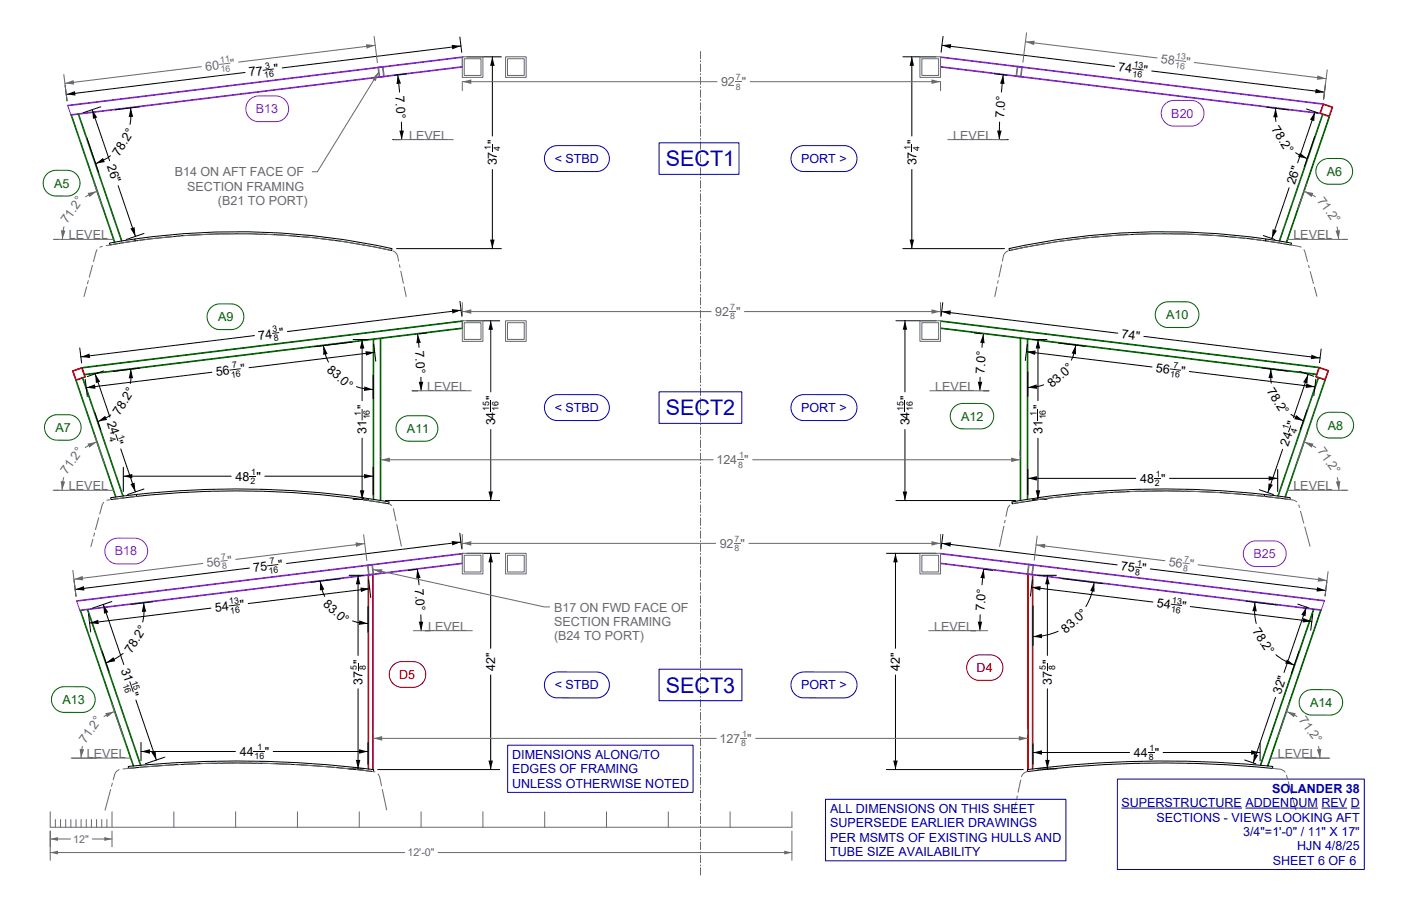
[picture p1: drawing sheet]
<svg xmlns="http://www.w3.org/2000/svg" width="432mm" height="279mm" viewBox="0 0 432 279" stroke-linecap="round" stroke-linejoin="round" font-family="sans-serif">
<!-- layer: Make2D -->
<g fill="none" stroke="#696969" stroke-width=".31">
<path d="M142.5 17.7v2.8M142.5 17.5h.1M142.5 17.5h6.3v6.4h-6.3v-3.2M143.1 18.1h5.1v5.2h-5.1zM155.8 17.5h6.4v6.4h-6.4zM156.4 18.1h5.2v5.2h-5.2zM215.9 15.9v2.2M215.9 18.6v.5M215.9 19.6v2.5M284.1 18.1h5.2v5.2h-5.2zM289.9 17.5h-6.4v6.4h6.4v-6.2M116.5 20.7l1.6-.2 .3 3.2-1.5 .2z"/>
<path d="M116.7 20.9l1.2-.2 .3 2.8-1.2 .2zM215.9 22.6v.5M215.9 23.6v2.5M215.9 26.6v.5M215.9 27.6v2.5M215.9 30.6v.5M215.9 31.6v2.5M215.9 34.6v.5M215.9 35.6v2.5M215.9 38.6v.5M215.9 39.6v2.5M313.5 20.4l1.6 .2-.4 3.2-1.6-.2z"/>
<path d="M313.7 20.6l1.2 .2-.4 2.7-1.1-.1zM121.5 43.1h18.2M215.9 42.6v.5M215.9 43.6v2.5M215.9 46.6v.5M215.9 47.6v2.5M215.9 50.6v.5M215.9 51.6v2.5M215.9 54.6v.5M215.9 55.6v2.5M215.9 58.6v.5M215.9 59.6v2.5"/>
<path d="M292.1 43.1h18.2M16.7 73.8h18.2M30 76.9l-1.2 3.8M31.6 76l-.9 .3M36.6 75.1l-4 .7M41.5 74.3l-3.9 .6M43.5 74l-1 .2M48.5 73.4l-4 .5M53.5 72.9l-4 .4M55.5 72.8h-1M60.4 72.4l-4 .3M65.4 72.2l-4 .2"/>
<path d="M67.4 72.1l-1 .1M72.4 72.1h-4M73.4 72.1h4M78.4 72.1l1 .1M80.4 72.2l4 .2M85.4 72.4l4 .3M90.4 72.7l1 .1M92.4 72.9l4 .4M97.4 73.4l3.9 .5M102.3 74l1 .1M104.3 74.3l3.9 .6M109.2 75l4 .7"/>
<path d="M114.2 75.9l.9 .2M116.1 76.3l3.9 .8M121 77.3a3.3 3.3 0 0 1 1.9 3.3M215.9 62.6v.5M215.9 63.6v2.5M215.9 66.6v.5M215.9 67.6v2.5M215.9 70.6v.5M215.9 71.6v2.5M215.9 74.6v.5M215.9 75.6v2.5M215.9 78.6v.5"/>
<path d="M215.9 79.6v2.5M310.8 77.3a3.3 3.3 0 0 0-1.9 3.3M312.7 76.9l-.9 .2M317.6 75.9l-3.9 .8M322.6 75l-4 .7M324.6 74.7l-1 .2M329.5 74l-4 .6M334.5 73.4l-4 .5M336.5 73.2l-1 .1M341.4 72.7l-3.9 .4M346.4 72.4l-4 .3M348.4 72.3l-1 .1"/>
<path d="M353.4 72.1l-4 .2M358.4 72.1h-4M359.4 72.1h1M361.4 72.1l4 .1M366.4 72.2l4 .2M371.4 72.4l1 .1M373.4 72.5l4 .3M378.4 72.9l3.9 .4M383.3 73.4l1 .1M385.3 73.7l4 .5M390.3 74.3l3.9 .6M395.2 75.1l1 .2"/>
<path d="M396.9 73.8h18.2M397.2 75.4l3.9 .9M401.8 76.9l1.2 3.8M26.7 88.5l-.8 2.9M27.2 86.5l-.2 1M28.5 81.7l-1 3.9M123.1 81.6l.2 1M123.5 83.5l.8 4M124.6 88.4l.6 3M142.5 99.1v2.8M142.5 98.9h.1M142.5 98.9h6.3v6.4h-6.3v-3.2"/>
<path d="M143.1 99.5h5.1v5.2h-5.1zM155.8 98.9h6.4v6.4h-6.4zM156.4 99.5h5.2v5.2h-5.2zM215.9 82.6v.5M215.9 83.6v2.5M215.9 86.6v.5M215.9 87.6v2.5M215.9 90.6v.5M215.9 91.6v2.5M215.9 94.6v.5M215.9 95.6v2.5M215.9 98.6v.5"/>
<path d="M215.9 99.6v2.5M284.1 99.5h5.2v5.2h-5.2zM289.9 98.9h-6.4v6.4h6.4v-6.2M307.2 88.4l-.6 3M307.7 86.5l-.2 1M308.7 81.6l-.8 3.9M403.3 81.7l.2 1M403.8 83.6l1 3.9M405.1 88.5l.8 2.9M215.9 102.6v.5M215.9 103.6v2.5M215.9 106.6v.5"/>
<path d="M215.9 107.6v2.5M215.9 110.6v.5M215.9 111.6v2.5M215.9 114.6v.5M215.9 115.6v2.5M215.9 118.6v.5M215.9 119.6v2.5M127 120.5h18.2M215.9 122.6v.5M215.9 123.6v2.5M215.9 126.6v.5M215.9 127.6v2.5"/>
<path d="M215.9 130.6v.5M215.9 131.6v2.5M215.9 134.6v.5M215.9 135.6v2.5M215.9 138.6v.5M215.9 139.6v2.5M286.6 120.5h18.2M16.7 151.2h18.2M30.5 159.6l-1.1 3.8M32 154.9l-.5 .7-.8 3M33.9 154.1l-1 .2M38.8 153.5l-4 .5"/>
<path d="M42.1 153.1l-2.3 .2M112 154.1l6.9 1M119.9 155.4l.8 .5M121.2 156.8l.9 3.9M215.9 142.6v.5M215.9 143.6v2.5M215.9 146.6v.5M215.9 147.6v2.5M215.9 150.6v.5M215.9 151.6v2.5M215.9 154.6v.5M215.9 155.6v2.5"/>
<path d="M215.9 158.6v.5M215.9 159.6v2.5M311.3 155.7a5.8 5.8 0 0 0-1.3 3.7M316.2 154.6l-4 .7M318.2 154.3l-1 .2M323.1 153.6l-3.9 .6M328.1 153.1l-4 .4M330.1 152.9l-1 .1M335.1 152.4l-4 .4M340 152l-4 .3M342 151.9h-1M347 151.6l-4 .2"/>
<path d="M352 151.5l-4 .1M354 151.4l-1 .1M359 151.4h-4M360 151.4h4M365 151.5h1M367 151.5l4 .2M372 151.7l4 .2M377 152h1M379 152.1l4 .3M384 152.5l4 .4M389 153l.9 .1M390.9 153.2l4 .5"/>
<path d="M395.9 153.8l.5 .1a5.5 5.5 0 0 1 3.3 .9M396.9 151.2h18.2M400.3 155.6l.2 1M400.8 157.6l1.1 3.8M28.6 166.3l-.6 2.2M29.1 164.4l-.2 .9M113.2 174.2l1.6-.2 .4 3.2-1.6 .2zM113.4 174.4l1.2-.1 .4 2.7-1.2 .2zM122.3 161.7l1.4 6.8M142.5 170.9v2.8M142.5 170.6h.1M142.5 170.6h6.3v6.4h-6.3v-3.1"/>
<path d="M143.1 171.2h5.1v5.2h-5.1zM155.8 170.6h6.4v6.4h-6.4zM156.4 171.2h5.2v5.2h-5.2zM215.9 162.6v.5M215.9 163.6v2.5M215.9 166.6v.5M215.9 167.6v2.5M215.9 170.6v.5M215.9 171.6v2.5M215.9 174.6v.5M215.9 175.6v2.5M215.9 178.6v.5"/>
<path d="M215.9 179.6v2.5M284.1 171.2h5.2v5.2h-5.2zM289.9 170.6h-6.4v6.4h6.4v-6.2M309.4 162.3l-1.3 6.2M309.8 160.4l-.2 .9M317 174l1.6 .2-.4 3.1-1.6-.2zM317.2 174.2l1.2 .1-.4 2.8-1.2-.2zM402.1 162.4l1.7 6.1M127.4 194.5h18.2M215.9 182.6v.5M215.9 183.6v2.5M215.9 186.6v.5"/>
<path d="M215.9 187.6v2.5M215.9 190.6v.5M215.9 191.6v2.5M215.9 194.6v.5M215.9 195.6v2.5M215.9 198.6v.5M215.9 199.6v2.5M286.2 194.5h18.2M215.9 202.6v.5M215.9 203.6v2.5M215.9 206.6v.5M215.9 207.6v2.5"/>
<path d="M215.9 210.6v.5M215.9 211.6v2.5M215.9 214.6v.5M215.9 215.6v2.5M215.9 218.6v.5M215.9 219.6v2.5M22 233.8h18.1M36.8 237.3a3.6 3.6 0 0 0-1.9 3.3M41.8 236.8l-4 .4M43.8 236.6l-1 .1M48.8 236.2l-4 .3M53.8 235.9l-4 .2"/>
<path d="M55.8 235.7l-1 .1M60.8 235.5l-4 .2M65.8 235.4l-4 .1M67.8 235.3l-1 .1M72.8 235.3h-4M73.8 235.3h4M78.8 235.3l1 .1M80.8 235.4l3.9 .1M85.7 235.5l4 .2M90.7 235.8h1M92.7 235.9l4 .2M97.7 236.2l4 .3"/>
<path d="M102.7 236.6l1 .1M104.7 236.8l4 .4M109.7 237.3l3.9 .5M114.6 237.9l1 .2M116.4 238.6a7.2 7.2 0 0 1 1.2 3.8M215.9 222.6v.5M215.9 223.6v2.5M215.9 226.6v.5M215.9 227.6v2.5M215.9 230.6v.5M215.9 231.6v2.5M215.9 234.6v.5"/>
<path d="M215.9 235.6v2.5M215.9 238.6v.5M215.9 239.6v2.5M316.7 237.9l-1 .4-.9 1.2M391.7 233.8h18.1M392.2 237h.5a4.5 4.5 0 0 1 3.4 1.1M396.5 239l.3 1M34.1 243.5l-1.7 6.3M34.6 241.5l-.2 1M117.8 243.4l1.4 6.4M215.9 242.6v.5M215.9 243.6v2.5"/>
<path d="M215.9 246.6v.5M215.9 247.6v2.5M215.9 250.6v.5M215.9 251.6v2.5M215.9 254.6v.5M215.9 255.6v2.5M215.9 258.6v.5M215.9 259.6v2.5M313.1 247.3l-.5 2.5M313.6 245.4l-.2 1M314.6 240.5l-.8 3.9M397 241l1.1 3.8"/>
<path d="M398.3 245.8l1.1 4M215.9 262.6v.5M215.9 263.6v2.5M215.9 266.6v.5M215.9 267.6v2.3"/>
</g>
<g fill="none" stroke="#bf0000" stroke-width=".31">
<path d="M406.8 34.9l1-2.9 3 1-1 3-3-1M407.9 32.2l2.6 .9-.9 2.7-2.6-.9zM22.3 114.3l3-1 1 3-3 1zM22.6 114.5l2.6-.9 .9 2.6-2.6 .9zM405.7 115.5l-.2 .7 .7 .3M405.8 115.3l.7-2.1 3 1.1-1 3-2.1-.7M406.6 113.5l2.7 .9-.9 2.6-2.7-.9zM113.4 177.4v59.7M113.6 177.4v59.8M114.8 177.2v60.1M115 177.2v60.1M121.1 205.2a4 4 0 0 1 2.8-1.2h3.7a4 4 0 0 1 3.6 4.2 4 4 0 0 1-3.9 3.8h-3.7a4 4 0 0 1-3.4-2.6 4 4 0 0 1 .9-4.2z"/>
<path d="M299.1 203.1a3.9 3.9 0 0 1 2.8-1.1h3.6a3.9 3.9 0 0 1 3.6 4.1 3.9 3.9 0 0 1-3.9 3.7h-3.7a3.9 3.9 0 0 1-3.3-2.6 3.9 3.9 0 0 1 .9-4.1zM317 237.3v-60.1h-.2v60.1M318.4 237.1v-59.7h-.2v59.8"/>
</g>
<g fill="none" stroke="#7d26cd" stroke-width=".31">
<path d="M142.5 17.7v2.8M289.9 17.7v2.8M20.8 32.5l121.7-15v.2l-121.6 15zM20.9 32.7l.9 2.6M21.8 35.3l120.7-14.8v.2l-120.6 14.8zM76.9 30.7a4 4 0 0 1 2.9-1.1h5.5a4 4 0 0 1 3.7 4.1 4 4 0 0 1-4 3.8h-5.6a4 4 0 0 1-3.4-2.6 4 4 0 0 1 .9-4.2zM289.9 20.5l116.9 14.4-.1 .2-116.8-14.4zM359.1 32.1a4 4 0 0 1 2.8-1.1h5.6a4 4 0 0 1 3.6 4.1 4 4 0 0 1-4 3.8h-5.6a4 4 0 0 1-3.4-2.6 4 4 0 0 1 1-4.2zM407.8 32l-117.9-14.5v.2l117.8 14.5M33.5 167.1a4 4 0 0 1 2.8-1.1h5.6a4 4 0 0 1 3.6 4.1 4 4 0 0 1-4 3.8h-5.6a4 4 0 0 1-3.4-2.6 4 4 0 0 1 1-4.2zM142.5 170.9v2.8M289.9 170.6l118.3 14.6v.2l-118.3-14.6z"/>
<path d="M289.9 173.6l117.3 14.4v.2l-117.3-14.4zM289.9 170.8v2.8M384.4 167.9a4 4 0 0 1 2.8-1.1h5.6a4 4 0 0 1 3.6 4.1 4 4 0 0 1-4 3.8h-5.6a4 4 0 0 1-3.4-2.6 4 4 0 0 1 1-4.2zM23.6 185.2l118.9-14.5v.2l-118.8 14.5zM23.7 185.4l.9 2.7M24.6 188.1l117.9-14.4v.2l-117.9 14.4zM408.2 185.4l-1 2.6"/>
</g>
<g fill="none" stroke="#006300" stroke-width=".31">
<path d="M21.9 35.5l13.3 39.2M22.1 35.5l13.3 39.2M24.1 35.3l13.3 39M24.3 35.2l13.3 39.1M407.5 35.3l-13.3 39M407.7 35.3l-13.3 39M409.6 36l-13.2 38.7h.2l13.2-38.7M14.5 53.7a4 4 0 0 1 2.8-1.2h3.7a4 4 0 0 1 3.7 4.2 4 4 0 0 1-4 3.8l-3.8-.1a4 4 0 0 1-3.4-2.6 4 4 0 0 1 1-4.1zM406.7 50a4 4 0 0 1 2.8-1.1h3.8a4 4 0 0 1 3.6 4.1 4 4 0 0 1-4 3.8h-3.7a4 4 0 0 1-3.4-2.6 4 4 0 0 1 .9-4.2zM65 94.9a4 4 0 0 1 2.8-1.2h3.7a4 4 0 0 1 3.7 4.2 4 4 0 0 1-4 3.8l-3.8-.1a4 4 0 0 1-3.3-2.6 4 4 0 0 1 .9-4.1zM142.5 99.1v2M289.9 99.1v2"/>
<path d="M357.2 94.2a4 4 0 0 1 2.8-1.1h5.9a4 4 0 0 1 3.6 4.1 4 4 0 0 1-3.9 3.8h-5.9a4 4 0 0 1-3.4-2.6 4 4 0 0 1 .9-4.2zM23.3 117.3l12.3 36M23.5 117.3l12.3 36M25.3 113.3l117.2-14.4v.2l-117.1 14.4M25.4 116.6l12.4 36.4M25.6 116.6l12.4 36.4M26 115.4l116.5-14.3v.2l-116.4 14.3M115.2 104.7v49.3h-.2v-49.3M117.4 104.4v50l-.2-.1v-49.9M289.9 101.1l115.9 14.2-.1 .2-115.8-14.2zM406.5 113.2l-116.6-14.3v.2l116.5 14.3M408.3 117.2l-12.3 36.1"/>
<path d="M408.5 117.3l-12.3 36M14.9 129a3.9 3.9 0 0 1 2.7-1.1h3.8a3.9 3.9 0 0 1 3.6 4.1 3.9 3.9 0 0 1-3.9 3.8l-3.8-.1a3.9 3.9 0 0 1-3.3-2.5 3.9 3.9 0 0 1 .9-4.2zM123.2 129.4a3.9 3.9 0 0 1 2.8-1.2h5.4a3.9 3.9 0 0 1 3.6 4.1 3.9 3.9 0 0 1-4 3.8h-5.3a3.9 3.9 0 0 1-3.4-2.6 3.9 3.9 0 0 1 .9-4.1zM294 125.6a3.9 3.9 0 0 1 2.8-1.2h5.9a3.9 3.9 0 0 1 3.6 4.1 3.9 3.9 0 0 1-4 3.8h-5.8a3.9 3.9 0 0 1-3.4-2.6 3.9 3.9 0 0 1 .9-4.1zM407 128.3a4 4 0 0 1 2.8-1.2l3.8 .1a4 4 0 0 1 3.6 4.1 4 4 0 0 1-4 3.8h-3.7a4 4 0 0 1-3.4-2.6 4 4 0 0 1 .9-4.2zM314.6 154.3v-49.9h-.2v50M316.8 154v-49.3h-.2v49.3M393.8 153l12.4-36.5 .2 .1-12.4 36.4M24.7 188.3l16.3 47.9M24.9 188.3l16.3 47.9M26.9 188l16.4 48M27.1 188l16.4 48"/>
<path d="M404.8 187.9l-16.4 48.1h.2l16.4-48M407 188.2l-16.4 48h.2l16.4-48M17 212.9a4 4 0 0 1 2.8-1.1h5.9a4 4 0 0 1 3.6 4.1 4 4 0 0 1-3.9 3.8h-5.9a4 4 0 0 1-3.4-2.6 4 4 0 0 1 .9-4.2zM401.6 213.8a3.9 3.9 0 0 1 2.7-1.1h5.9a3.9 3.9 0 0 1 3.6 4.1 3.9 3.9 0 0 1-3.9 3.7h-5.9a3.9 3.9 0 0 1-3.4-2.6 3.9 3.9 0 0 1 1-4.1z"/>
</g>
<g fill="none" stroke="#000" stroke-width=".31">
<path d="M141.7 11.4l.6 4.7M142.1 14.2l-55.1 6.7M143.9 17.5h10.6M151.7 17.5v24.5M278.3 17.5h10.2M281 17.5v24.5M290.3 14l53.2 6.5M290.7 11.2l-.7 4.9M20.1 26.4l.6 4.7M28.4 33.8l5.4 15.7M31.1 32.9l-5.5 1.9M40.3 33.3l.1 2.2-.3 2.9"/>
<path d="M43 32.9l-7.5 1M75.5 22.4l-55.1 6.7M122.6 23.1l.6 5.3M123.7 37.6l.1 5.5M125.3 22.7l-3.8 .5M306.5 22.7l3.8 .5M308.1 37.6l-.1 5.5M309.2 23.1l-.6 5.3M355 21.9l53.2 6.5M390.4 33.1l6.9 .8M393.2 33.4l.1 4.1M402.7 33.6l3.5 1.2"/>
<path d="M405.3 34.5l-5.4 15.7M408.6 25.7l-.7 4.9M26.8 42.6l3.6 10.5M34 48l-1.8 1.3-2.7 1.2M36.4 57.3l5.3 15.6M121 43.1h2.5M151.7 44.5v2.2M151.7 52.3v24.4M281 52.3v24.4M281 44.5v2.2M308.3 43.1h2.5M397.3 57.9l-5.3 15.6"/>
<path d="M399.3 47.1l3.6 1.8M405.2 42.1l-3.2 9.4M33.8 75l7.8-1.3 .1 .6-7.8 1.3zM41.6 73.7a222.3 222.3 0 0 1 79.2 3l-.1 .6a221.7 221.7 0 0 0-79-3M44.4 72l-5.5 1.9M122.2 76.7h32.3M278.3 76.7h31.3M311 76.7a222.3 222.3 0 0 1 79.2-3l-.1 .6a221.7 221.7 0 0 0-79 3zM389.4 72.7l3.5 1.2M390.1 74.3l7.8 1.3 .1-.6-1.4-.3M390.2 73.7l6.2 1M141.8 92.9l.5 4.6"/>
<path d="M142.1 95.7l-53.5 6.5M143.9 98.9h10.1M151.2 98.9v22M276.1 98.9h12.4M278.9 98.9v22M290.2 96.1l54.3 6.7M290.6 93.3l-.6 4.2M24.6 107.3l.5 4.6M26.3 117l.6 5.3M29.3 115.3l4.6 13.3M32 114.4l-5.1 1.7M40.3 113.9l.1 1.9-.2 2.5"/>
<path d="M43 113.5l-8.2 1M65.3 114.8l-38.7 4.8M78.4 103.5l-53.5 6.6M99.7 106.6l.4 2.2 1.2 2.9M108.5 105.5l-11.6 1.4M109.8 119.2l2.2 .6 3 .3M111.6 104.7v18.9M113.6 104.7h-4.8M115 115.7v7.2M115.2 106.1l.6 5.3M115.5 108.6l-38.7 4.8M128.7 103l.5 4.1"/>
<path d="M129.7 116.3l.1 4.2M131.5 102.7l-2.2 .2M300.3 102.7l2.2 .2M302.1 116.3l-.1 4.2M303.1 103l-.5 4.1M316.3 108.4l38.8 4.8M316.6 106.1l-.6 5.1M316.8 114.6v7.7M318.2 104.7h4.5M319.9 104.7v18.9M321.7 118.7l-2.1 .5-2.8 .3M326.2 105.8l8.1 1"/>
<path d="M331.6 106.4l-.4 2.1-1 2.6M352.6 103.7l54.3 6.7M366.6 114.6l38.7 4.7M389 113.5l8 1M391.7 113.8l-.1 2.5 .2 1.9M400.6 114.6l4.3 1.4M403.2 115.5l-4.5 13.3M405.6 116.9l-.7 5.1M407.2 107.6l-.5 4.3M29.2 127.2l1.9 5.4M34.1 127.9l-2.2 1.4-1.7 .7M37.2 138.4l4.5 13.3"/>
<path d="M111.6 126.2v3.4M111.6 135.1v18.9M127 120.5h1.8M151.2 123.4v3.5M151.2 132.5v21.9M278.9 132.4v22M278.9 123.4v3.5M303 120.5h1.8M319.9 135.1v18.9M319.9 126.2v3.4M395.3 138.6l-4.5 13.3M397.9 127.8l3.8 2"/>
<path d="M402.9 126.4l-2.1 6M38 146.9h33.3M38 144.1v7.5M42 152.5l-7.9 1 .1 .6 7.9-1M44.4 150.8l-5.1 1.7M76.9 146.9h2.1M81.6 146.9h33.4M112.1 153.6a279.3 279.3 0 0 0-70.1-1.1l.1 .6a283 283 0 0 1 69.9 1M113.6 154h-4.8M115 154l-2.9-.4-.1 .5 7.8 1.3 .1-.6-2.5-.4M115 144.1v8.5M115.2 154l2 .3"/>
<path d="M118.8 154.4h35.2M276.1 154.4h36.9M316.8 144.7v7.9M316.8 147.5h33.2M318.2 154h4.5M319.7 153.5a283.5 283.5 0 0 1 70.1-1l-.1 .6a283.4 283.4 0 0 0-69.9 1zM319.7 153.6l-7.8 1.2 .1 .6 7.8-1.3M355.7 147.5h2.1M360.4 147.5h33.4M388.1 151l4.4 1.5M389.8 152.5l7.9 1-.1 .6-7.9-1M393.8 144.7v6.9"/>
<path d="M22.8 179l.6 4.9M76.9 175.2l-53.7 6.6M98.7 179.2l.6 2.8 .8 2M105 178.5l-9.1 1.1M107.6 177.4h4.4M110.4 177.4v24.8M113.6 178.8l.7 5.5M125.9 175.9l2.7-.3 .5 4.8M141.7 164.4l.6 4.9M142.1 167.2l-53.8 6.6M143.9 170.6h10.1M151.2 170.6v29.3"/>
<path d="M273.2 170.6h15.3M276 170.6v29.3M290.3 167.6l54.1 6.6M290.6 164.8l-.6 4.5M305.9 175.9l-2.7-.3-.5 4.8M318.2 178.8l-.6 5.1M319.8 177.4h5.8M322.8 177.4v24.8M327.2 178.4l12.8 1.6M337.2 179.6a19 19 0 0 1-2.5 7.5M354.5 175.5l54.1 6.6M408.9 179.3l-.5 4.5"/>
<path d="M27.3 189.4l.6 5.5M31.8 186.4l6.3 18.5M34.5 185.5l-6.1 2.1M44.3 185.9a17.3 17.3 0 0 1-.3 5.9M47 185.6l-6.7 .8M65 187.5l-37.4 4.6M108.7 191.5l2.7 .6 2 .2M113.4 187v8.1M113.9 181.5l-37.4 4.6M129.7 189.6l.1 4.9M131.1 194.5h1.5M299.2 194.5h1.5"/>
<path d="M302.1 189.6l-.1 4.9M317.9 181.1l37.5 4.6M318.4 186.8v12.3M326.1 194.7a19 19 0 0 1-7.7 1.6M366.8 187.1l37.5 4.5M384 185.4l9.7 1.2M386.8 185.7a18.1 18.1 0 0 0 .4 6.6M400 186.3l3.5 1.2M402.6 187.2l-6.9 20.2M404.6 189.3l-.6 5.1M31.5 200.8l2.1 6.2M37.9 201.5a17.3 17.3 0 0 1-5.2 2.9"/>
<path d="M41.9 215.9l6.3 18.5M110.4 212.4v24.7M110.4 204.7v2.2M151.2 208.2v29.1M276 208.2v29.1M322.8 212.4v24.7M322.8 204.7v2.2M393.1 215.1l-6.9 20.2M393.2 201.9a18.1 18.1 0 0 0 5.7 3.2M400.4 200.9l-2.4 6.8M39.5 236.4a336 336 0 0 1 75.7 .9l-.1 .6a335.5 335.5 0 0 0-75.5-.9zM43.5 231.8h29"/>
<path d="M43.5 229v5.6M50.8 233.5l-6 2M78.2 231.8h3.4M84.2 231.8h29.2M107.6 237.1h4.4M113.4 229v6.7M116.4 237.3h37.6M273.2 237.3h42.2M318.4 232.1h29.7M318.4 229.3v6.4M319.8 237.1h5.8M353.8 232.1h2.1"/>
<path d="M358.5 232.1h29.9M383.6 234.4l3.5 1.2M388.4 236a336 336 0 0 0-71.8 1.3l.1 .6a335.5 335.5 0 0 1 75.5-.9l.1-.6-1.5-.2M388.4 229.3v5.3M388.6 236l2 .2"/>
</g>
<g fill="#000">
<path d="M139.2 13.8l2.9 .4-2.7 1zM151.7 17.5l.7 2.8h-1.3zM281 17.5l.7 2.8h-1.4zM290.3 14l2.9-.4-.2 1.4zM20.4 29.1l2.7-1 .2 1.4zM28.4 33.8l1.6 2.4-1.3 .5zM40.3 33.3l.8 2.7-1.4 .1zM81 21.5l3.4-.4v.3l-3.4 .4zM122.6 23.1l1 2.7-1.4 .1zM309.2 23.1l.4 2.8-1.4-.1zM349 21l3.4 .4v.3l-3.4-.4zM393.2 33.4l.6 2.8h-1.4z"/>
<path d="M405.3 34.5l-.2 2.9-1.4-.5zM405.5 27.4l2.7 1-2.8 .4zM29.5 50.5l2.2-1.8 .6 1.3zM123.1 40.3h1.4l-.7 2.8zM307.3 40.3h1.4l-.7 2.8zM400.7 47.1l2.2 1.8-2.8-.5zM40.2 70.5l1.3-.5 .2 2.9zM151.1 73.9h1.3l-.7 2.8zM280.3 73.9h1.4l-.7 2.8zM392.2 70.7l1.3 .4-1.5 2.4zM139.3 95.3l2.8 .4-2.7 1zM151.2 98.9l.7 2.8h-1.3z"/>
<path d="M278.9 98.9l.7 2.8h-1.4zM290.2 96.1l2.9-.4-.2 1.4zM24.9 110.1l2.7-1.1 .2 1.4zM26.6 119.6l2.7-1.1 .1 1.4zM29.3 115.3l1.6 2.4-1.3 .5zM40.3 113.9l.8 2.7-1.4 .1zM70.7 114l3.5-.4v.3l-3.4 .4zM83.9 102.7l2.1-.3v.3l-2.1 .3zM99.7 106.6l1.3 2.5-1.4 .3zM111.6 104.7l.7 2.8h-1.4zM112.6 108.3l2.9 .3-2.7 1.1zM128.7 103l1 2.7-1.4 .2z"/>
<path d="M303.1 103l.4 2.9-1.4-.2zM316.3 108.4l2.9-.3-.2 1.4zM316.8 119.5l2.7-1 .1 1.4zM319.9 104.7l.7 2.8h-1.4zM331.6 106.4v2.9l-1.3-.3zM360.6 113.6l3.4 .4v.3l-3.4-.4zM391.7 113.8l.6 2.8h-1.4zM403.2 115.5l-.3 2.8-1.3-.4zM402.6 118.3l2.7 1-2.9 .3zM404.2 109.4l2.7 1-2.9 .4zM30.2 130l2.2-1.8 .6 1.3zM35.5 134l.3-.1 .7 2-.3 .1z"/>
<path d="M112.3 119.2l2.7 .9-2.8 .5zM129.1 117.7h1.3l-.6 2.8zM301.3 117.7h1.4l-.7 2.8zM397.7 131.2h.3l-.8 2.1-.2-.1zM399.5 128l2.2 1.8-2.8-.5zM38 146.9l2.8-.7v1.3zM40.2 149.3l1.3-.5 .2 2.9zM110.9 151.2h1.4l-.7 2.8zM112.2 146.2l2.8 .7-2.8 .6zM150.6 151.6h1.3l-.7 2.8zM278.2 151.6h1.4l-.7 2.8zM316.8 147.5l2.8-.7v1.4z"/>
<path d="M319.2 151.2h1.4l-.7 2.8zM391 149.1l1.3 .4-1.5 2.4zM391 146.8l2.8 .7-2.8 .7zM82.3 174.4l3.5-.5v.3l-3.4 .5zM98.7 179.2l1.2 2.6-1.3 .3zM110.4 177.4l.7 2.8h-1.4zM128.6 175.6l1 2.6-1.3 .2zM139.2 166.8l2.9 .4-2.7 1zM151.2 170.6l.7 2.8h-1.4zM276 170.6l.7 2.8h-1.4zM290.3 167.6l2.8-.4-.2 1.4zM303.2 175.6l.3 2.8-1.3-.2z"/>
<path d="M322.8 177.4l.7 2.8h-1.4zM337.2 179.6l.2 2.9-1.4-.3zM349.8 174.7l2.2 .3-.1 .2-2.1-.2zM23.2 181.8l2.6-1 .2 1.3zM27.6 192.1l2.7-1 .2 1.4zM31.8 186.4l1.6 2.4-1.3 .5zM44.3 185.9l.8 2.8h-1.4zM70.5 186.7l3.4-.4 .1 .3-3.5 .4zM110.7 191.3l2.7 1-2.8 .4zM111.1 181.2l2.8 .3-2.6 1.1zM129.1 191.7h1.4l-.7 2.8zM301.3 191.7h1.4l-.7 2.8z"/>
<path d="M317.9 181.1l2.9-.4-.2 1.4zM318.4 196.3l2.7-.9 .1 1.4zM360.9 186.2l3.4 .4v.3l-3.5-.4zM386.8 185.7l.6 2.8h-1.4zM402.6 187.2l-.2 2.9-1.3-.5zM401.6 190.6l2.7 1-2.8 .4zM405.9 181.1l2.7 1-2.8 .3zM32.7 204.4l2.3-1.7 .5 1.2zM39.8 210.2l.3-.1 1.1 3.3-.2 .1zM396.6 203.4l2.3 1.7-2.8-.5zM43.5 231.8l2.7-.7v1.3zM46.6 232l1.3-.5 .3 2.9z"/>
<path d="M109.7 234.4h1.4l-.7 2.7zM110.7 231.1l2.7 .7-2.7 .6zM150.5 234.5h1.4l-.7 2.8zM275.3 234.5h1.4l-.7 2.8zM318.4 232.1l2.7-.7v1.4zM322.1 234.4h1.4l-.7 2.7zM386.5 232.4l1.3 .5-1.6 2.4zM385.6 231.4l2.8 .7-2.8 .7z"/>
</g>
<g fill="#696969">
<path d="M405.9 231.1l1.4-.1-.5 2.8z"/>
<path d="M396.5 219.4l2.9 .5-.6 1.3z"/>
</g>
<path d="M224.7 96.1h2.2M396.5 219.4l3.2 1.6M397.4 216.8l-3.6 10.6M402.1 233.8h7.5M406.4 230.2l.4 3.6" fill="none" stroke="#696969" stroke-width=".31"/>
<g fill="#696969">
<path d="M142.5 96.1l2.8-.7v1.4z"/>
<path d="M287.1 95.4l2.8 .7-2.8 .7z"/>
</g>
<path d="M142.5 93.3v4.2M142.5 96.1h76.7M229.4 96.1h60.5M289.9 93.3v4.2" fill="none" stroke="#696969" stroke-width=".31"/>
<path d="M114.6 24.3l2.1-2-.9 2.7z" fill="#696969"/>
<path d="M116.7 22.3l-18.9 30.7h-1.6" fill="none" stroke="#696969" stroke-width=".31"/>
<path d="M115 175.6l2.9-.1-.3 1.4z" fill="#696969"/>
<path d="M115 175.6l52.8 11.6h1.6" fill="none" stroke="#696969" stroke-width=".31"/>
<g fill="#696969">
<path d="M362.1 18.4l3.5 .4-.1 .3-3.4-.4z"/>
<path d="M316 12.9l2.9-.4-.2 1.4z"/>
<path d="M406.1 23.2l2.6 1.1-2.8 .3z"/>
</g>
<path d="M316 12.9l40.6 5M316.4 10.1l-1.1 9.1M368.1 19.3l40.6 5M409.1 21.5l-1.2 9.1" fill="none" stroke="#696969" stroke-width=".31"/>
<g fill="#696969">
<path d="M67.5 19.7l3.5-.4v.3l-3.4 .4z"/>
<path d="M20 25.7l2.7-1 .1 1.4z"/>
<path d="M112.8 13.6l2.8 .4-2.6 1z"/>
</g>
<path d="M115.3 11.2l1 8.1M115.6 14l-42 5.1M19.7 23l1 8.1M62.1 20.6l-42.1 5.1" fill="none" stroke="#696969" stroke-width=".31"/>
<g fill="#696969">
<path d="M68 172.9l2.1-.2v.3l-2.1 .2z"/>
<path d="M22.8 178.6l2.7-1 .1 1.4z"/>
<path d="M109.6 167.3l2.8 .3-2.7 1.1z"/>
</g>
<path d="M22.4 175.9l1 8M62.5 173.8l-39.7 4.8M112.1 164.9l1 8M112.4 167.6l-39.7 4.9" fill="none" stroke="#696969" stroke-width=".31"/>
<g fill="#696969">
<path d="M364.6 173.5l2.1 .2v.3l-2.2-.3z"/>
<path d="M319.3 168l2.9-.3-.2 1.4z"/>
<path d="M406.3 178l2.7 1.1-2.9 .3z"/>
</g>
<path d="M226.5 25.2h2.2M319.3 168l39.7 4.9M319.7 165.3l-.9 7.5M369.2 174.2l39.8 4.9M409.3 176.3l-.9 7.5" fill="none" stroke="#696969" stroke-width=".31"/>
<g fill="#696969">
<path d="M142.5 25.2l2.8-.7v1.4z"/>
<path d="M287.1 24.5l2.8 .7-2.8 .7z"/>
</g>
<path d="M142.5 25.3v2.7M142.5 25.2h78.5M231.2 25.2h58.7M289.9 25.3v2.7M228.2 227.7h2.1" fill="none" stroke="#696969" stroke-width=".31"/>
<g fill="#696969">
<path d="M115 227.7l2.8-.7v1.4z"/>
<path d="M314 227l2.8 .7-2.8 .7z"/>
</g>
<path d="M226.1 167.6h2.1M115 224.9v1.4M115 227.7h105.7M232.9 227.7h83.9M316.8 224.9v1.4" fill="none" stroke="#696969" stroke-width=".31"/>
<g fill="#696969">
<path d="M142.5 167.6l2.8-.7v1.4z"/>
<path d="M287.1 166.9l2.8 .7-2.8 .7z"/>
</g>
<path d="M227.2 141.8h2.2M142.5 164.8v4.5M142.5 167.6h78.1M230.8 167.6h59.1M289.9 164.8v4.5" fill="none" stroke="#696969" stroke-width=".31"/>
<g fill="#696969">
<path d="M117.4 141.8l2.8-.7v1.4z"/>
<path d="M311.6 141.1l2.8 .7-2.8 .7z"/>
</g>
<path d="M117.4 139v1.7M314.4 139v1.7M117.4 141.8h102.4M232 141.8h82.4" fill="none" stroke="#696969" stroke-width=".31"/>
<g fill="#696969">
<path d="M18.8 71l1.4 .1-1 2.7z"/>
<path d="M27 59.5l2.8-.5-2.2 1.8z"/>
</g>
<path d="M28.9 56.4l2.8 8M29.8 59l-3.4 1.7M16.5 73.8h1.4M19.7 70l-.5 3.8" fill="none" stroke="#696969" stroke-width=".31"/>
<g fill="#696969">
<path d="M411.6 71.1l1.4-.1-.4 2.8z"/>
<path d="M402 59l2.8 .5-.6 1.3z"/>
</g>
<path d="M402 59l3.4 1.7M402.9 56.4l-2.8 8M412.1 70l.5 3.8M413.9 73.8h1.4" fill="none" stroke="#696969" stroke-width=".31"/>
<g fill="#696969">
<path d="M18.7 148.4l1.4 .1-1 2.7z"/>
<path d="M27 136.8l2.8-.5-2.3 1.8z"/>
</g>
<path d="M28.9 133.7l3.2 9.2M29.8 136.3l-3.5 1.7M16.4 151.2h1.8M19.6 147.3l-.5 3.9" fill="none" stroke="#696969" stroke-width=".31"/>
<g fill="#696969">
<path d="M411.7 148.5l1.4-.1-.4 2.8z"/>
<path d="M402 136.3l2.8 .5-.5 1.3z"/>
</g>
<path d="M402 136.3l3.5 1.7M402.9 133.7l-3.2 9.2M412.2 147.3l.5 3.9M413.6 151.2h1.8" fill="none" stroke="#696969" stroke-width=".31"/>
<g fill="#696969">
<path d="M24.5 231l1.4 .1-.9 2.7z"/>
<path d="M32.4 219.9l2.9-.5-2.3 1.8z"/>
</g>
<g fill="none" stroke="#696969" stroke-width=".31">
<path d="M34.4 216.8l3.5 10.6M35.3 219.4l-3.2 1.6M22.2 233.8h7.5M25.4 230.2l-.4 3.6M15.5 250.4v4.7h228.6v-4.7M17.1 252.7v2.4M18.7 252.7v2.4M20.2 252.7v2.4M21.8 252.7v2.4M23.4 252.7v2.4M25 252.7v2.4M26.6 252.7v2.4"/>
<path d="M28.2 252.7v2.4M29.8 252.7v2.4M31.4 252.7v2.4M32.9 252.7v2.4M34.5 250.4v4.7M53.6 250.4v4.7M72.6 250.4v4.7M91.7 250.4v4.7M110.7 250.4v4.7M129.8 250.4v4.7M148.8 250.4v4.7M167.9 250.4v4.7"/>
<path d="M186.9 250.4v4.7M206 250.4v4.7M225 250.4v4.7"/>
</g>
<g fill="#696969">
<path d="M15.5 258.7l2.4-.6v1.2z"/>
<path d="M32.1 258.1l2.4 .6-2.4 .6z"/>
</g>
<path d="M15.5 256.3v4.8M15.5 258.7h6.2M28.5 258.7h6M34.5 256.3v4.8" fill="none" stroke="#696969" stroke-width=".31"/>
<g fill="#696969">
<path d="M15.5 262.9l2.4-.6v1.2z"/>
<path d="M241.7 262.3l2.4 .6-2.4 .6z"/>
</g>
<path d="M15.5 256.3v9M244.1 256.3v9M15.5 262.9h109.2M135 262.9h109.1" fill="none" stroke="#696969" stroke-width=".31"/>
<g fill="none" stroke="#0000bf" stroke-width=".31">
<path d="M169 46.1a4 4 0 0 1 2.8-1.2h12.4a4 4 0 0 1 3.6 4.2 4 4 0 0 1-4 3.8h-12.4a4 4 0 0 1-3.4-2.6 4 4 0 0 1 1-4.2zM203.1 44.1h24.7v9.7h-24.7zM245 46.1a4 4 0 0 1 2.8-1.2h12.7a4 4 0 0 1 3.6 4.2 4 4 0 0 1-4 3.8h-12.7a4 4 0 0 1-3.4-2.6 4 4 0 0 1 1-4.2zM169 122.9a4 4 0 0 1 2.8-1.2h12.4a4 4 0 0 1 3.6 4.2 4 4 0 0 1-4 3.8h-12.4a4 4 0 0 1-3.4-2.6 4 4 0 0 1 1-4.2zM203.1 120.9h25.5v9.7h-25.5zM245 122.9a4 4 0 0 1 2.8-1.2h12.7a4 4 0 0 1 3.6 4.2 4 4 0 0 1-4 3.8h-12.7a4 4 0 0 1-3.4-2.6 4 4 0 0 1 1-4.2zM169 208.4a4 4 0 0 1 2.8-1.2h12.4a4 4 0 0 1 3.6 4.2 4 4 0 0 1-4 3.8h-12.4a4 4 0 0 1-3.4-2.6 4 4 0 0 1 1-4.2zM203.1 206.4h25.6v9.7h-25.6zM245 208.4a4 4 0 0 1 2.8-1.2h12.7a4 4 0 0 1 3.6 4.2 4 4 0 0 1-4 3.8h-12.7a4 4 0 0 1-3.4-2.6 4 4 0 0 1 1-4.2zM156.5 229.8h57.1v14.6h-57.1zM254.4 246.5h74.1v19h-74.1zM344.4 240.3h76.1v27.8h-76.1z"/>
<path d="M345.6 249.2h37.2M383.9 249.2h22.3M407.3 249.2h7.9M416.3 249.2h2.8"/>
</g>
<g font-size="6.6" fill="#0000bf">
<text x="205.2" y="51.3">SECT1</text>
<text x="205.2" y="128.1">SECT2</text>
<text x="205.2" y="213.6">SECT3</text>
</g>
<g font-size="3.9" fill="#696969">
<text x="63.5" y="21.8" transform="rotate(-7 63.5 21.8)">60</text>
<text x="71.2" y="20.8" transform="rotate(-7 71.2 20.8)">&quot;</text>
<text x="357.7" y="19.4" transform="rotate(7 357.7 19.4)">58</text>
<text x="365.4" y="20.3" transform="rotate(7 365.4 20.3)">&quot;</text>
<text x="222.2" y="26.6">92 &quot;</text>
<text x="126.1" y="43.1">LEVEL</text>
<text x="293.8" y="43.1">LEVEL</text>
<text x="53.9" y="54.4">B14 ON AFT FACE OF</text>
<text x="57.7" y="58.8">SECTION FRAMING</text>
<text x="67.2" y="63.3">(B21 TO PORT)</text>
<text x="405.9" y="61.9" transform="rotate(54 405.9 61.9)">71.2°</text>
<text x="20.7" y="69.2" transform="rotate(-54 20.7 69.2)">71.2°</text>
<text x="21.3" y="73.8">LEVEL</text>
<text x="398.6" y="73.8">LEVEL</text>
<text x="220.4" y="97.5">92 &quot;</text>
<text x="131.6" y="120.5">LEVEL</text>
<text x="288.3" y="120.5">LEVEL</text>
<text x="220.8" y="143.2">124 &quot;</text>
<text x="406" y="139.2" transform="rotate(54 406 139.2)">71.2°</text>
<text x="20.6" y="146.5" transform="rotate(-54 20.6 146.5)">71.2°</text>
<text x="21.3" y="151.2">LEVEL</text>
<text x="398.6" y="151.2">LEVEL</text>
<text x="221.8" y="169">92 &quot;</text>
<text x="63.9" y="175" transform="rotate(-7 63.9 175)">56 &quot;</text>
<text x="360.1" y="174.5" transform="rotate(7 360.1 174.5)">56 &quot;</text>
<text x="170.8" y="188.6">B17 ON FWD FACE OF</text>
<text x="132" y="194.5">LEVEL</text>
<text x="170.8" y="193">SECTION FRAMING</text>
<text x="170.8" y="197.5">(B24 TO PORT)</text>
<text x="287.9" y="194.5">LEVEL</text>
<text x="400.2" y="222.1" transform="rotate(54 400.2 222.1)">71.2°</text>
<text x="26.3" y="229.4" transform="rotate(-54 26.3 229.4)">71.2°</text>
<text x="26.8" y="233.8">LEVEL</text>
<text x="221.7" y="229.1">127 &quot;</text>
<text x="393.8" y="233.8">LEVEL</text>
</g>
<g font-size="3.9">
<text x="76.9" y="23.6" transform="rotate(-7 76.9 23.6)">77</text>
<text x="84.6" y="22.6" transform="rotate(-7 84.6 22.6)">&quot;</text>
<text x="344.6" y="22" transform="rotate(7 344.6 22)">74</text>
<text x="352.3" y="23" transform="rotate(7 352.3 23)">&quot;</text>
<text x="121.9" y="29.7" transform="rotate(87 121.9 29.7)">7.0°</text>
<text x="309.5" y="36.5" transform="rotate(-87 309.5 36.5)">7.0°</text>
<text x="391.8" y="39.8" transform="rotate(58 391.8 39.8)">78.2°</text>
<text x="32.9" y="51.2" transform="rotate(71 32.9 51.2)">26&quot;</text>
<text x="36.7" y="48.3" transform="rotate(-58 36.7 48.3)">78.2°</text>
<text x="153.1" y="51" transform="rotate(-90 153.1 51)">37 &quot;</text>
<text x="282.4" y="51" transform="rotate(-90 282.4 51)">37 &quot;</text>
<text x="399" y="57.2" transform="rotate(-71 399 57.2)">26&quot;</text>
<text x="79.8" y="104.7" transform="rotate(-7 79.8 104.7)">74 &quot;</text>
<text x="345.6" y="104.3" transform="rotate(7 345.6 104.3)">74&quot;</text>
<text x="127.9" y="108.4" transform="rotate(87 127.9 108.4)">7.0°</text>
<text x="66.7" y="116" transform="rotate(-7 66.7 116)">56</text>
<text x="74.4" y="115.1" transform="rotate(-7 74.4 115.1)">&quot;</text>
<text x="100.6" y="114.3" transform="rotate(42 100.6 114.3)">83.0°</text>
<text x="303.5" y="115.2" transform="rotate(-87 303.5 115.2)">7.0°</text>
<text x="324.2" y="119.7" transform="rotate(-42 324.2 119.7)">83.0°</text>
<text x="356.1" y="114.6" transform="rotate(7 356.1 114.6)">56</text>
<text x="363.8" y="115.6" transform="rotate(7 363.8 115.6)">&quot;</text>
<text x="152.6" y="123.4" transform="rotate(-90 152.6 123.4)">&quot;</text>
<text x="280.3" y="123.4" transform="rotate(-90 280.3 123.4)">&quot;</text>
<text x="390.3" y="120.5" transform="rotate(58 390.3 120.5)">78.2°</text>
<text x="33" y="130.3" transform="rotate(71 33 130.3)">24 &quot;</text>
<text x="36.9" y="128.2" transform="rotate(-58 36.9 128.2)">78.2°</text>
<text x="113" y="126.2" transform="rotate(-90 113 126.2)">&quot;</text>
<text x="152.6" y="131.2" transform="rotate(-90 152.6 131.2)">34</text>
<text x="280.3" y="131.2" transform="rotate(-90 280.3 131.2)">34</text>
<text x="321.3" y="126.2" transform="rotate(-90 321.3 126.2)">&quot;</text>
<text x="113" y="133.9" transform="rotate(-90 113 133.9)">31</text>
<text x="321.3" y="133.9" transform="rotate(-90 321.3 133.9)">31</text>
<text x="397" y="137.8" transform="rotate(-71 397 137.8)">24 &quot;</text>
<text x="72.6" y="148.2">48 &quot;</text>
<text x="351.4" y="148.9">48 &quot;</text>
<text x="78.3" y="176.4" transform="rotate(-7 78.3 176.4)">75</text>
<text x="85.9" y="175.5" transform="rotate(-7 85.9 175.5)">&quot;</text>
<text x="345.4" y="175.7" transform="rotate(7 345.4 175.7)">75 &quot;</text>
<text x="127.9" y="181.7" transform="rotate(87 127.9 181.7)">7.0°</text>
<text x="66.4" y="188.8" transform="rotate(-7 66.4 188.8)">54</text>
<text x="74.1" y="187.8" transform="rotate(-7 74.1 187.8)">&quot;</text>
<text x="99.4" y="186.6" transform="rotate(42 99.4 186.6)">83.0°</text>
<text x="303.5" y="188.5" transform="rotate(-87 303.5 188.5)">7.0°</text>
<text x="356.4" y="187.2" transform="rotate(7 356.4 187.2)">54</text>
<text x="364.1" y="188.1" transform="rotate(7 364.1 188.1)">&quot;</text>
<text x="328.5" y="195.5" transform="rotate(-42 328.5 195.5)">83.0°</text>
<text x="385.9" y="194.5" transform="rotate(58 385.9 194.5)">78.2°</text>
<text x="40.6" y="201.7" transform="rotate(-58 40.6 201.7)">78.2°</text>
<text x="37.3" y="206.5" transform="rotate(71 37.3 206.5)">31</text>
<text x="152.6" y="206.8" transform="rotate(-90 152.6 206.8)">42&quot;</text>
<text x="277.4" y="206.8" transform="rotate(-90 277.4 206.8)">42&quot;</text>
<text x="39.8" y="213.9" transform="rotate(71 39.8 213.9)">&quot;</text>
<text x="111.8" y="211.2" transform="rotate(-90 111.8 211.2)">37 &quot;</text>
<text x="324.2" y="211.2" transform="rotate(-90 324.2 211.2)">37 &quot;</text>
<text x="394.8" y="214.3" transform="rotate(-71 394.8 214.3)">32&quot;</text>
<text x="73.9" y="233.1">44</text>
<text x="81.6" y="233.1">&quot;</text>
<text x="349.5" y="233.5">44 &quot;</text>
</g>
<g font-size="3.9" fill="#7d26cd">
<text x="78.9" y="34.9">B13</text>
<text x="361" y="36.3">B20</text>
<text x="35.4" y="171.3">B18</text>
<text x="386.3" y="172.1">B25</text>
</g>
<g font-size="3.9" fill="#0000bf">
<text x="171" y="50.3">&lt; STBD</text>
<text x="246.9" y="50.3">PORT &gt;</text>
<text x="171" y="127.1">&lt; STBD</text>
<text x="246.9" y="127.1">PORT &gt;</text>
<text x="171" y="212.6">&lt; STBD</text>
<text x="246.9" y="212.6">PORT &gt;</text>
<text x="157.8" y="234">DIMENSIONS ALONG/TO</text>
<text x="157.8" y="238.5">EDGES OF FRAMING</text>
<text x="157.8" y="242.9">UNLESS OTHERWISE NOTED</text>
<text x="392" y="244.5">SOLANDER 38</text>
<text x="255.8" y="250.7">ALL DIMENSIONS ON THIS SHEET</text>
<text x="345.6" y="248.9">SUPERSTRUCTURE ADDENDUM REV D</text>
<text x="255.8" y="255.1">SUPERSEDE EARLIER DRAWINGS</text>
<text x="356.4" y="253.4">SECTIONS - VIEWS LOOKING AFT</text>
<text x="383.1" y="257.8">3/4&quot;=1'-0&quot; / 11&quot; X 17&quot;</text>
<text x="255.8" y="259.6">PER MSMTS OF EXISTING HULLS AND</text>
<text x="399.8" y="262.3">HJN 4/8/25</text>
<text x="255.8" y="264">TUBE SIZE AVAILABILITY</text>
<text x="392.3" y="266.7">SHEET 6 OF 6</text>
</g>
<g font-size="3.9" fill="#006300">
<text x="16.7" y="57.8">A5</text>
<text x="409" y="54.2">A6</text>
<text x="67.2" y="99">A9</text>
<text x="359.4" y="98.4">A10</text>
<text x="296.2" y="129.7">A12</text>
<text x="17.1" y="133.2">A7</text>
<text x="125.4" y="133.5">A11</text>
<text x="409.2" y="132.5">A8</text>
<text x="19.3" y="217.1">A13</text>
<text x="403.8" y="218">A14</text>
</g>
<g font-size="3.9" fill="#bf0000">
<text x="123.1" y="209.4">D5</text>
<text x="301" y="207.3">D4</text>
</g>
<g font-size="3.3" fill="#696969">
<text x="22.6" y="259.9">12&quot;</text>
<text x="125.6" y="264.1">12'-0&quot;</text>
</g>
<g font-size="2.7" fill="#696969">
<text x="68" y="19.4" transform="rotate(-7 68 19.4)">11</text>
<text x="68.1" y="22.2" transform="rotate(-7 68.1 22.2)">16</text>
<text x="362.1" y="21" transform="rotate(7 362.1 21)">16</text>
<text x="362.5" y="18.2" transform="rotate(7 362.5 18.2)">13</text>
<text x="226.8" y="27.6">8</text>
<text x="226.8" y="24.8">7</text>
<text x="225" y="95.7">7</text>
<text x="225" y="98.5">8</text>
<text x="227.8" y="141.4">1</text>
<text x="227.5" y="144.2">8</text>
<text x="226.4" y="167.1">7</text>
<text x="68.2" y="172.6" transform="rotate(-7 68.2 172.6)">7</text>
<text x="226.4" y="170">8</text>
<text x="364.9" y="173.2" transform="rotate(7 364.9 173.2)">7</text>
<text x="68.6" y="175.5" transform="rotate(-7 68.6 175.5)">8</text>
<text x="364.5" y="176" transform="rotate(7 364.5 176)">8</text>
<text x="228.7" y="227.3">1</text>
<text x="228.4" y="230.1">8</text>
</g>
<g font-size="2.7">
<text x="81.9" y="21.1" transform="rotate(-7 81.9 21.1)">3</text>
<text x="349" y="23.6" transform="rotate(7 349 23.6)">16</text>
<text x="349.3" y="20.8" transform="rotate(7 349.3 20.8)">13</text>
<text x="81.6" y="24" transform="rotate(-7 81.6 24)">16</text>
<text x="151.3" y="46.1" transform="rotate(-90 151.3 46.1)">1</text>
<text x="154.1" y="46.5" transform="rotate(-90 154.1 46.5)">4</text>
<text x="280.6" y="46.1" transform="rotate(-90 280.6 46.1)">1</text>
<text x="283.4" y="46.5" transform="rotate(-90 283.4 46.5)">4</text>
<text x="84.1" y="102.4" transform="rotate(-7 84.1 102.4)">3</text>
<text x="84.5" y="105.2" transform="rotate(-7 84.5 105.2)">8</text>
<text x="71.7" y="113.6" transform="rotate(-7 71.7 113.6)">7</text>
<text x="361.6" y="113.5" transform="rotate(7 361.6 113.5)">7</text>
<text x="71.3" y="116.5" transform="rotate(-7 71.3 116.5)">16</text>
<text x="360.6" y="116.2" transform="rotate(7 360.6 116.2)">16</text>
<text x="111.2" y="128.4" transform="rotate(-90 111.2 128.4)">1</text>
<text x="114" y="129.3" transform="rotate(-90 114 129.3)">16</text>
<text x="150.8" y="126.6" transform="rotate(-90 150.8 126.6)">15</text>
<text x="153.7" y="126.6" transform="rotate(-90 153.7 126.6)">16</text>
<text x="278.5" y="126.6" transform="rotate(-90 278.5 126.6)">15</text>
<text x="281.3" y="126.6" transform="rotate(-90 281.3 126.6)">16</text>
<text x="319.5" y="128.4" transform="rotate(-90 319.5 128.4)">1</text>
<text x="322.3" y="129.3" transform="rotate(-90 322.3 129.3)">16</text>
<text x="33.5" y="134.9" transform="rotate(71 33.5 134.9)">4</text>
<text x="36.3" y="134.3" transform="rotate(71 36.3 134.3)">1</text>
<text x="396.9" y="132.6" transform="rotate(-71 396.9 132.6)">1</text>
<text x="399.4" y="133.8" transform="rotate(-71 399.4 133.8)">4</text>
<text x="77.2" y="149.2">2</text>
<text x="77.4" y="146.4">1</text>
<text x="356" y="149.9">2</text>
<text x="356.2" y="147.1">1</text>
<text x="83.2" y="174" transform="rotate(-7 83.2 174)">7</text>
<text x="82.9" y="176.9" transform="rotate(-7 82.9 176.9)">16</text>
<text x="349.8" y="177.3" transform="rotate(7 349.8 177.3)">8</text>
<text x="350.4" y="174.5" transform="rotate(7 350.4 174.5)">1</text>
<text x="361.2" y="185.9" transform="rotate(7 361.2 185.9)">13</text>
<text x="70.7" y="186.4" transform="rotate(-7 70.7 186.4)">13</text>
<text x="71.1" y="189.2" transform="rotate(-7 71.1 189.2)">16</text>
<text x="360.8" y="188.8" transform="rotate(7 360.8 188.8)">16</text>
<text x="109.9" y="206.6" transform="rotate(-90 109.9 206.6)">5</text>
<text x="112.8" y="206.6" transform="rotate(-90 112.8 206.6)">8</text>
<text x="322.4" y="206.6" transform="rotate(-90 322.4 206.6)">5</text>
<text x="325.2" y="206.6" transform="rotate(-90 325.2 206.6)">8</text>
<text x="37.8" y="211.2" transform="rotate(71 37.8 211.2)">16</text>
<text x="40.5" y="210.3" transform="rotate(71 40.5 210.3)">15</text>
<text x="79.4" y="231.3">1</text>
<text x="354.3" y="231.6">1</text>
<text x="78.5" y="234.2">16</text>
<text x="354" y="234.5">8</text>
</g>
</svg>
